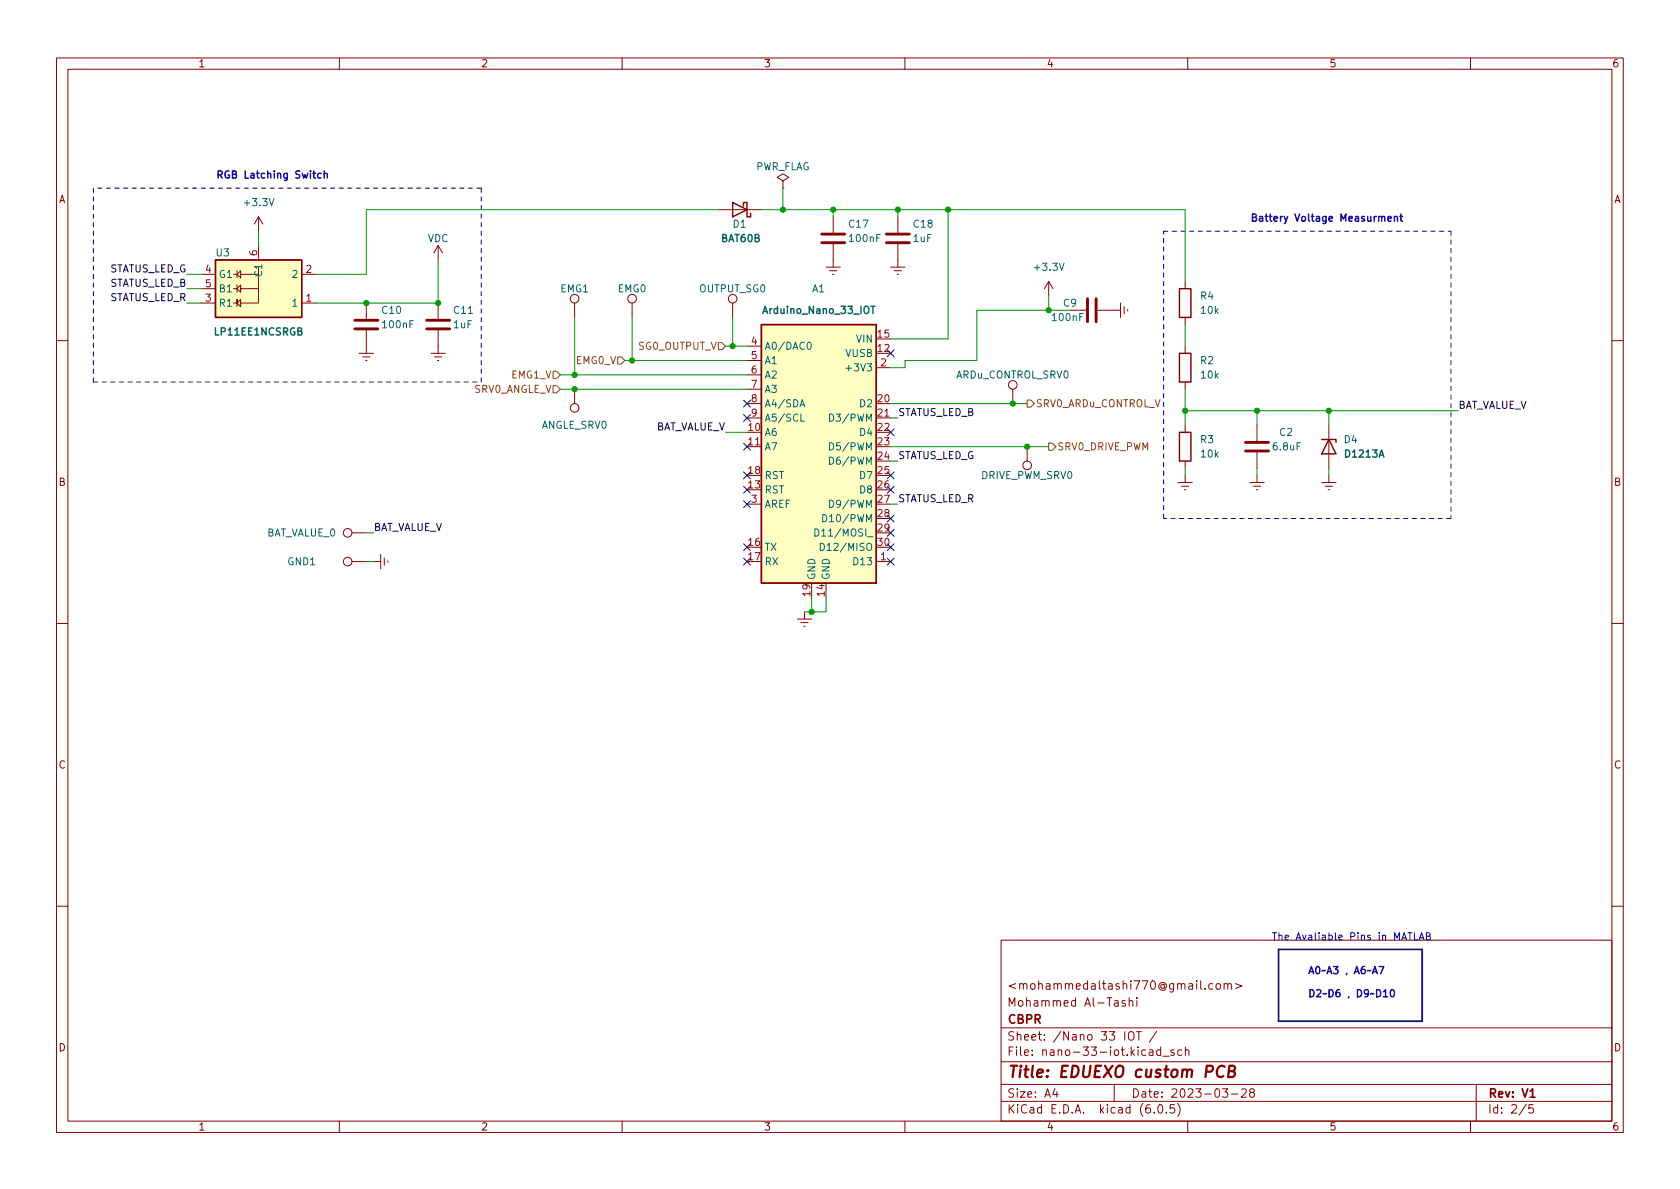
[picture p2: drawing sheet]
<svg xmlns="http://www.w3.org/2000/svg" width="297mm" height="210mm" viewBox="0 0 297 210" stroke-linecap="round" stroke-linejoin="round" font-family="sans-serif">
<g fill="none" stroke="#840000" stroke-width=".18">
<path d="M10 10.2h277v190.1h-277zM12 12.2h273v186.1h-273zM60 10.2v2M110 10.2v2M160 10.2v2M210 10.2v2M260 10.2v2M45.7 38.3l-.7 1.3M45.7 38.3v2.6M45.7 38.3l.8 1.3M127 37.1h7.6M138.4 32l1-.6-1-.7-1 .7 1 .6v1.3"/>
<path d="M138.4 33.3h.1M147.3 38.3v2.8M158.7 38.3v2.8M35.6 48.5h2.5M35.6 51h2.5M35.6 53.6h2.5M41.3 53.6h.6l.6-.6v1.2l-.6-.6v-.6v1.2M41.3 48.5h.6M41.3 51h.6M41.9 48.5l.6-.6v1.2zM41.9 47.9v1.2M41.9 50.4v1.3"/>
<path d="M42.5 48.5h3.2v2.5M42.5 51v-.6l-.6 .6 .6 .7v-.7h3.2v2.6h-3.2M45.7 43.4v2.6M53.3 48.5h2.6M53.3 53.6h2.6M64.8 53.6v2.8M64.8 58.4v4.1M77.5 43.4v2.6M77.5 53.6v2.8M77.5 58.4v4.1M77.5 43.4l-.8 1.3M77.5 43.4l.7 1.3"/>
<path d="M101.6 53.6v2.5M111.8 53.6v2.5M129.5 53.6v2.5M146 47.2h2.6M146.7 47.9h1.3M147.2 48.5h.2M147.3 43.2v4M157.5 47.2h2.5M158.1 47.9h1.3M158.6 48.5h.3M158.7 43.2v4M185.4 49.8l-.7 1.2"/>
<path d="M185.4 49.8v2.5M185.4 49.8l.8 1.2M189.2 54.9h2.8M194.1 54.9h4M198.1 53.6v2.5M198.8 54.2v1.3M199.4 54.7v.3M209.5 49.8v1.2M209.5 56.1v1.3M10 60.2h2M63.5 62.5h2.5M64.1 63.1h1.3"/>
<path d="M64.6 63.7h.3M76.2 62.5h2.5M76.8 63.1h1.3M77.3 63.7h.3M101.6 68.8v2.6M132.1 63.7h2.5M132.1 79h2.5M132.1 73.9h2.5M132.1 61.2h2.5M132.1 66.3h2.5M132.1 68.8h2.5M132.1 71.4h2.5"/>
<path d="M154.9 65h2.6M154.9 73.9h2.6M179.1 68.8v2.6M181.6 79v2.5M209.5 61.2v1.3M209.5 67.6v1.2M209.5 75.2v1.2M222.2 75.2v2.8M234.9 75.2v7.6M285 60.2h2M62.2 99.3h2.6M62.2 94.2h2.6"/>
<path d="M66 99.3h1.3M67.3 98v2.6M67.9 98.7v1.2M68.6 99.2v.2M132.1 89.1h2.5M154.9 99.3h2.6M208.3 85.3h2.5M208.9 86h1.3M209.4 86.6h.3M209.5 81.5v1.3M209.5 84.1v1.2M221 85.3h2.5"/>
<path d="M221.6 86h1.3M222.1 86.6h.3M222.2 80v2.8M222.2 84.1v1.2M233.7 85.3h2.5M234.3 86h1.3M234.8 86.6h.3M234.9 84.1v1.2M10 110.2h2M141 109.5h2.5M141.6 110.1h1.3M142.1 110.7h.3"/>
<path d="M142.2 108.2v1.3M285 110.2h2M10 160.2h2M177 166.3h108v32h-108zM198.9 177l-.3-.1-.2 .2v.3l.5 .1v.4h-.5M199.6 177.1l.3-.2 .3 .1 .1 .9M199.6 176.4v1.5M201 176.4v.2M201 176.9v1M214.4 174l-.4-.1-.3 .3v.4l.2 .3h.5M215.1 174l.4-.1 .3 .3v.4l-.3 .3h-.4l-.1-.3v-.4zM216.4 174.1l.2-.2 .4 .1 .1 .9"/>
<path d="M216.4 173.9v1M217.1 174.1l.2-.2 .3 .1 .1 .9M218.4 173.9l1.2 .5-1.2 .4M285 160.2h2M60 198.3v2M110 198.3v2M160 198.3v2M177 194.8h108M177 191.8h108M177 187.8h108M177 181.8h108M186.5 192.5l-.4 1h1"/>
<path d="M186.9 193v1M197 191.8v3M199.7 182.5a.5 .5 0 0 1 .5 0 .5 .5 0 0 1 .3 .4v.5a.5 .5 0 0 1-.5 .6 .5 .5 0 0 1-.5-.6v-.5zM200.9 182.4h.9M201.4 182.4v1.5M203.2 185.7h.6l.1 .9M203.9 186l-.5 .1a.29 .29 0 0 0-.3 .2 .29 .29 0 0 0 .3 .3h.5M204.1 196.7v.1M204.5 182.4l-1.3 1.9M204.9 195.4l.2-.1a.81 .81 0 0 1 .6 .7 .81 .81 0 0 1-.3 .8h-.2a.81 .81 0 0 1-.6-.6 .81 .81 0 0 1 .3-.8zM205.2 185.7l-.4-.1-.3 .3v.4l.1 .3h.6M205.2 185.1v1.5"/>
<path d="M205.6 186.8h1.1M206.2 196.7v.1M207.6 185.7l-.4-.1-.2 .2 .1 .3 .5 .1v.4h-.6M207.6 195.3h-.7v.7l.2-.1 .5 .1 .1 .2-.1 .5-.2 .1-.5-.1M208.2 195.1a1.72 1.72 0 0 1 0 2.3M208.9 185.7l-.4-.1-.3 .3v.4l.2 .3h.5M209.6 185.8l.2-.2 .3 .1 .1 .9M209.6 185.1v1.5M210 198.3v2M216.1 192.5h1l-.5 .6 .4 .1v.7l-.2 .1h-.4l-.3-.1M217.7 193.5h1.2M219.5 192.7l.6-.2 .2 .2 .1 .3-1 1h1"/>
<path d="M221.2 193.2l-.3-.3 .1-.2 .2-.2 .4 .1 .2 .2-.1 .2-.6 .2-.2 .3 .1 .4 .2 .1h.4l.2-.3-.1-.4-.2-.1M260 198.3v2M261 191.8v6.5M269.9 195.3l-1.3 1.9M271.1 195.3h-.7l-.1 .7 .2-.1 .5 .1 .2 .2-.1 .5-.2 .1-.6-.1"/>
<circle cx="101.6" cy="52.8" r=".76"/>
<circle cx="111.8" cy="52.8" r=".76"/>
<circle cx="129.5" cy="52.8" r=".76"/>
<circle cx="101.6" cy="72.1" r=".76"/>
<circle cx="179.1" cy="68.1" r=".76"/>
<circle cx="61.5" cy="99.3" r=".76"/>
<circle cx="61.5" cy="94.2" r=".76"/>
<circle cx="181.6" cy="82.3" r=".76"/>
</g>
<path d="M270.6 194h.8" fill="none" stroke="#840000" stroke-width=".3"/>
<path d="M216.5 188.7a.88 .88 0 0 0-1-.1 .88 .88 0 0 0-.4 1 .69 .69 0 0 0 .4 .8 .69 .69 0 0 0 .8-.1M217.3 189.4l.8-.1a.46 .46 0 0 0 .3-.4 .46 .46 0 0 0-.4-.4h-.6l-.3 2h.8a.53 .53 0 0 0 .4-.5 .53 .53 0 0 0-.4-.6" fill="none" stroke="#840000" stroke-width=".4"/>
<path d="M62.7 58.2h4.1M62.7 56.6h4.1M75.4 58.2h4.1M75.4 56.6h4.1M145.3 42.9h4.1M145.3 41.4h4.1M156.7 42.9h4.1M156.7 41.4h4.1M192.3 52.8v4.1M193.8 52.8v4.1M220.2 79.8h4.1M220.2 78.2h4.1" fill="none" stroke="#840000" stroke-width=".51"/>
<g fill="#ffffc2" stroke="#ffffc2" stroke-width=".18">
<path d="M134.6 57.4h20.3v45.7h-20.3z"/>
<path d="M38.1 46h15.2v10.1h-15.2z"/>
</g>
<path d="M129.5 35.8l2.6 1.3-2.6 1.2zM131.4 36.4v-.6h.7v2.5h.6v-.6M38.1 46h15.2v10.1h-15.2zM134.6 57.4h20.3v45.7h-20.3zM208.5 51h2.1v5.1h-2.1zM208.5 62.5h2.1v5.1h-2.1zM208.5 76.4h2.1v5.1h-2.1zM233.7 77.7h2.5v.5M234.9 77.7l1.3 2.6h-2.5z" fill="none" stroke="#840000" stroke-width=".25"/>
<path d="M141.4 71.9l.5-1.2 .4 1.2M141.6 71.6h.6M141.6 73.2v1.3h.6M142.8 60.6l.2-.1a.68 .68 0 0 1 .4 .6 .68 .68 0 0 1-.4 .7l-.2-.1-.1-.4zM146.7 73.2a.64 .64 0 0 1 .7 .6 .64 .64 0 0 1-.7 .7zM146.7 78.3a.64 .64 0 0 1 .7 .6 .64 .64 0 0 1-.7 .7zM149.6 65.1h.9M144.1 93.5a.64 .64 0 0 1 .7 .7 .64 .64 0 0 1-.7 .6zM145 96.1a.64 .64 0 0 1 .8 .6 .64 .64 0 0 1-.8 .6zM145.5 91a.64 .64 0 0 1 .7 .6 .64 .64 0 0 1-.7 .7zM146.7 80.8a.64 .64 0 0 1 .7 .7 .64 .64 0 0 1-.7 .6zM146.7 88.5a.64 .64 0 0 1 .7 .6 .64 .64 0 0 1-.7 .6z" fill="none" stroke="#006464" stroke-width=".18"/>
<path d="M97.8 68.2h.6l.7 .6-.7 .7h-.6zM97.8 65.7h.6l.7 .6-.7 .6h-.6zM109.2 63.1h.7l.6 .6-.6 .7h-.7zM127 60.6h.6l.7 .6-.7 .6h-.6zM181.6 70.7h.6l.7 .7-.7 .6h-.6zM185.4 78.4h.7l.6 .6-.6 .6h-.7z" fill="none" stroke="#725600" stroke-width=".18"/>
<path d="M56.8 30.7l-.4-.1-.2 .3 .1 .5h.5M57.3 30.8l.2-.2 .3 .1 .1 .8M57.3 30.2v1.3M245.4 38.7l.6-.1-.1-.3h-.3l-.2 .1 .1 .7h.4M246.5 38.4l.2-.1h.3l.1 .8M246.5 38.3v.8M247.5 38.3h.5M247.7 37.8v1.1l.3 .2M243.8 170.9h.9l-.6 1.3M244.6 176.3h.7M245.9 175.1l.2-.1a.68 .68 0 0 1 .5 .6 .68 .68 0 0 1-.5 .7l-.2-.1-.1-.4z" fill="none" stroke="#0000c2" stroke-width=".25"/>
<path d="M248.9 164.9h.8M250.1 164.9v1.3h.6M250.9 166.2l.5-1.3 .4 1.3M251.1 165.8h.6M252.2 165.5h.5l.2-.2-.1-.2-.6-.2v1.3h.5l.2-.1v-.3l-.3-.3" fill="none" stroke="#0000c2" stroke-width=".18"/>
<path d="M16.5 33.3v34.3M34.3 33.3h.1M85.1 33.3h-68.6M205.7 40.9h50.8M256.5 40.9v50.8M16.5 67.6h68.6M85.1 67.6v-34.3M205.7 91.7v-50.8M256.5 91.7h-50.8" fill="none" stroke="#0000c2" stroke-width=".18" stroke-dasharray=".8 .8"/>
<path d="M226.1 167.9h25.4v12.7h-25.4z" fill="none" stroke="#000084" stroke-width=".3"/>
<g fill="none" stroke="#009600" stroke-width=".18">
<path d="M127 37.1h-62.2v11.4h-8.9M134.6 37.1h74.9v12.7M138.4 33.3v3.8M147.3 37.1v1.2M158.7 37.1v1.2M167.6 37.1v22.8h-10.1M33 53.6h2.6M33 48.5h2.6M33 51h2.6M45.7 40.9v2.5M77.5 46v7.6h-21.6M101.6 56.1v10.2"/>
<path d="M111.8 56.1v7.6M129.5 56.1v5.1M185.4 52.3v2.6M189.2 54.9h-16.5v8.8h-12.7v1.3h-2.5M209.5 57.4v3.8M99.1 68.8h33M99.1 66.3h33M110.5 63.7h21.6M128.3 76.4h3.8M128.3 61.2h3.8M157.5 79h27.9M157.5 71.4h24.1"/>
<path d="M157.5 73.9h1.2M209.5 68.8v6.4M209.5 72.6h48.3M222.2 72.6v2.6M234.9 72.6v2.6M64.8 94.2h1.2M64.8 99.3h1.2M157.5 89.1h1.2M157.5 81.5h1.2M209.5 82.8v1.3M222.2 82.8v1.3M234.9 82.8v1.3"/>
<path d="M143.5 105.7v2.5M146 105.7v2.5h-3.8"/>
</g>
<g fill="none" stroke="#000084" stroke-width=".18">
<path d="M131.5 70.8l1.2 1.2M131.5 73.3l1.2 1.2M131.5 78.4l1.2 1.2M132.7 70.8l-1.2 1.2M132.7 73.3l-1.2 1.2M132.7 78.4l-1.2 1.2M156.9 75.8l1.2 1.3M156.9 61.9l1.2 1.2M158.1 75.8l-1.2 1.3M158.1 61.9l-1.2 1.2M131.5 88.5l1.2 1.3M131.5 86l1.2 1.2"/>
<path d="M131.5 96.2l1.2 1.2M131.5 83.5l1.2 1.2M131.5 98.7l1.2 1.2M132.7 88.5l-1.2 1.3M132.7 86l-1.2 1.2M132.7 96.2l-1.2 1.2M132.7 83.5l-1.2 1.2M132.7 98.7l-1.2 1.2M156.9 98.7l1.2 1.2M156.9 96.2l1.2 1.2M156.9 93.6l1.2 1.2M156.9 86l1.2 1.2"/>
<path d="M156.9 91.1l1.2 1.2M156.9 83.5l1.2 1.2M158.1 98.7l-1.2 1.2M158.1 96.2l-1.2 1.2M158.1 93.6l-1.2 1.2M158.1 86l-1.2 1.2M158.1 91.1l-1.2 1.2M158.1 83.5l-1.2 1.2"/>
</g>
<g fill="#009600" stroke="#009600" stroke-width=".18">
<circle cx="181.6" cy="79" r=".46"/>
<circle cx="143.5" cy="108.2" r=".46"/>
<circle cx="129.5" cy="61.2" r=".46"/>
<circle cx="101.6" cy="66.3" r=".46"/>
<circle cx="111.8" cy="63.7" r=".46"/>
<circle cx="179.1" cy="71.4" r=".46"/>
<circle cx="158.7" cy="37.1" r=".46"/>
<circle cx="167.6" cy="37.1" r=".46"/>
<circle cx="147.3" cy="37.1" r=".46"/>
<circle cx="138.4" cy="37.1" r=".46"/>
<circle cx="101.6" cy="68.8" r=".46"/>
<circle cx="77.5" cy="53.6" r=".46"/>
<circle cx="64.8" cy="53.6" r=".46"/>
<circle cx="222.2" cy="72.6" r=".46"/>
<circle cx="209.5" cy="72.6" r=".46"/>
<circle cx="234.9" cy="72.6" r=".46"/>
<circle cx="185.4" cy="54.9" r=".46"/>
</g>
<text font-size="2.8" fill="#840000" x="178" y="190.6">Title: EDUEXO custom PCB</text>
<g font-size="2.1" fill="#840000">
<text x="178" y="178">Mohammed Al-Tashi</text>
<text x="178" y="175">&lt;mohammedaltashi770@gmail.com&gt;</text>
<text x="178" y="184">Sheet: /Nano 33 IOT /</text>
<text x="178" y="181">CBPR</text>
<text x="178" y="186.7">File: nano-33-iot.kicad_sch</text>
<text x="178" y="196.9">KiCad E.D.A. kicad (6.0.5)</text>
<text x="178" y="194.1">Size: A4</text>
<text x="200" y="194.1">Date: 2023-03-28</text>
<text x="263" y="194.1">Rev: V1</text>
<text x="263" y="196.9">Id: 2/5</text>
</g>
<g font-size="1.8" fill="#840000">
<text x="35" y="11.9">1</text>
<text x="85" y="11.9">2</text>
<text x="135" y="11.9">3</text>
<text x="185" y="11.9">4</text>
<text x="235" y="11.9">5</text>
<text x="285" y="11.9">6</text>
<text x="10.3" y="35.9">A</text>
<text x="285.3" y="35.9">A</text>
<text x="10.3" y="85.9">B</text>
<text x="285.3" y="85.9">B</text>
<text x="10.3" y="135.9">C</text>
<text x="285.3" y="135.9">C</text>
<text x="10.3" y="185.9">D</text>
<text x="285.3" y="185.9">D</text>
<text x="35" y="199.9">1</text>
<text x="85" y="199.9">2</text>
<text x="135" y="199.9">3</text>
<text x="185" y="199.9">4</text>
<text x="235" y="199.9">5</text>
<text x="285" y="199.9">6</text>
</g>
<g font-size="1.8" fill="#0000c2">
<text x="38.1" y="31.6">RGB Latching Switch</text>
<text x="221" y="39.2">Battery Voltage Measurment</text>
<text x="224.8" y="166.3">The Avaliable Pins in MATLAB</text>
<text x="231.1" y="172.2">A0~A3 , A6~A7</text>
<text x="231.1" y="176.3">D2~D6 , D9~D10</text>
</g>
<g font-size="1.8" fill="#006464">
<text x="133.5" y="30.1">PWR_FLAG</text>
<text x="43.4" y="36.4">+3.3V</text>
<text x="129.6" y="40.3">D1</text>
<text x="150.2" y="40.3">C17</text>
<text x="161.6" y="40.3">C18</text>
<text x="38.2" y="45.3">U3</text>
<text x="75.6" y="42.8">VDC</text>
<text x="127.5" y="42.8">BAT60B</text>
<text x="150.3" y="42.8">100nF</text>
<text x="161.5" y="42.8">1uF</text>
<text x="183.1" y="47.9">+3.3V</text>
<text x="38.6" y="49.1">G1</text>
<text x="38.6" y="51.7">B1</text>
<text x="46.4" y="48.7" transform="rotate(-90 46.4 48.7)">C1</text>
<text x="51.8" y="49.1">2</text>
<text x="99.1" y="51.7">EMG1</text>
<text x="109.3" y="51.7">EMG0</text>
<text x="123.6" y="51.7">OUTPUT_SG0</text>
<text x="143.6" y="51.7">A1</text>
<text x="212.3" y="53">R4</text>
<text x="38.1" y="59.3">LP11EE1NCSRGB</text>
<text x="38.6" y="54.2">R1</text>
<text x="51.8" y="54.2">1</text>
<text x="67.6" y="55.5">C10</text>
<text x="67.8" y="58">100nF</text>
<text x="80.2" y="58">1uF</text>
<text x="80.3" y="55.5">C11</text>
<text x="135.3" y="55.5">Arduino_Nano_33_IOT</text>
<text x="186.2" y="56.8">100nF</text>
<text x="188.1" y="54.2">C9</text>
<text x="212.4" y="55.5">10k</text>
<text x="135.1" y="61.8">A0/DAC0</text>
<text x="135.1" y="64.4">A1</text>
<text x="149.5" y="63.1">VUSB</text>
<text x="150.3" y="65.7">+3V3</text>
<text x="151.5" y="60.6">VIN</text>
<text x="212.3" y="64.4">R2</text>
<text x="135.1" y="66.9">A2</text>
<text x="135.1" y="69.5">A3</text>
<text x="168.9" y="66.9">ARDu_CONTROL_SRV0</text>
<text x="212.4" y="66.9">10k</text>
<text x="95.7" y="75.8">ANGLE_SRV0</text>
<text x="135.1" y="77.1">A6</text>
<text x="135.1" y="72">A4/SDA</text>
<text x="135.1" y="74.5">A5/SCL</text>
<text x="147.4" y="74.5">D3/PWM</text>
<text x="152.2" y="72">D2</text>
<text x="152.2" y="77.1">D4</text>
<text x="226.2" y="77.1">C2</text>
<text x="135.1" y="79.6">A7</text>
<text x="147.4" y="79.6">D5/PWM</text>
<text x="147.4" y="82.2">D6/PWM</text>
<text x="212.3" y="78.4">R3</text>
<text x="212.4" y="80.9">10k</text>
<text x="225.2" y="79.6">6.8uF</text>
<text x="237.7" y="78.4">D4</text>
<text x="238" y="80.9">D1213A</text>
<text x="135.1" y="87.2">RST</text>
<text x="135.1" y="84.7">RST</text>
<text x="135.1" y="89.8">AREF</text>
<text x="147.4" y="89.8">D9/PWM</text>
<text x="152.2" y="84.7">D7</text>
<text x="152.2" y="87.2">D8</text>
<text x="173.5" y="84.7">DRIVE_PWM_SRV0</text>
<text x="47.1" y="94.9">BAT_VALUE_0</text>
<text x="145.2" y="94.9">D11/MOSI_</text>
<text x="146.4" y="92.3">D10/PWM</text>
<text x="50.9" y="99.9">GND1</text>
<text x="135.1" y="97.4">TX</text>
<text x="135.1" y="99.9">RX</text>
<text x="146.2" y="97.4">D12/MISO</text>
<text x="151.2" y="99.9">D13</text>
<text x="144.1" y="102.6" transform="rotate(-90 144.1 102.6)">GND</text>
<text x="146.7" y="102.6" transform="rotate(-90 146.7 102.6)">GND</text>
</g>
<g font-size="1.8" fill="#a90000">
<text x="45.5" y="45.2" transform="rotate(-90 45.5 45.2)">6</text>
<text x="36.3" y="53.3">3</text>
<text x="36.3" y="48.3">4</text>
<text x="36.3" y="50.8">5</text>
<text x="54.1" y="53.3">1</text>
<text x="54.1" y="48.3">2</text>
<text x="155.2" y="59.7">15</text>
<text x="132.9" y="61">4</text>
<text x="132.9" y="63.5">5</text>
<text x="155.2" y="62.2">12</text>
<text x="155.7" y="64.8">2</text>
<text x="132.9" y="66">6</text>
<text x="132.9" y="68.6">7</text>
<text x="132.9" y="71.1">8</text>
<text x="155.2" y="71.1">20</text>
<text x="132.4" y="76.2">10</text>
<text x="132.9" y="73.7">9</text>
<text x="155.2" y="73.7">21</text>
<text x="155.2" y="76.2">22</text>
<text x="132.4" y="78.7">11</text>
<text x="132.4" y="83.8">18</text>
<text x="155.2" y="78.7">23</text>
<text x="155.2" y="81.3">24</text>
<text x="155.2" y="83.8">25</text>
<text x="132.4" y="86.4">13</text>
<text x="132.9" y="88.9">3</text>
<text x="155.2" y="86.4">26</text>
<text x="155.2" y="88.9">27</text>
<text x="155.2" y="91.4">28</text>
<text x="155.2" y="94">29</text>
<text x="132.4" y="96.5">16</text>
<text x="132.4" y="99.1">17</text>
<text x="155.2" y="96.5">30</text>
<text x="155.7" y="99.1">1</text>
<text x="143.3" y="105.4" transform="rotate(-90 143.3 105.4)">19</text>
<text x="145.8" y="105.4" transform="rotate(-90 145.8 105.4)">14</text>
</g>
<g font-size="1.8" fill="#0f0f0f">
<text x="19.1" y="48.2">STATUS_LED_G</text>
<text x="19.2" y="53.2">STATUS_LED_R</text>
<text x="19.2" y="50.7">STATUS_LED_B</text>
<text x="115.5" y="76.1">BAT_VALUE_V</text>
<text x="158.7" y="73.6">STATUS_LED_B</text>
<text x="257.8" y="72.3">BAT_VALUE_V</text>
<text x="158.7" y="81.2">STATUS_LED_G</text>
<text x="158.7" y="88.8">STATUS_LED_R</text>
<text x="66" y="93.9">BAT_VALUE_V</text>
</g>
<g font-size="1.8" fill="#725600">
<text x="101.9" y="64.4">EMG0_V</text>
<text x="112.9" y="61.8">SG0_OUTPUT_V</text>
<text x="83.6" y="69.5">SRV0_ANGLE_V</text>
<text x="90.4" y="66.9">EMG1_V</text>
<text x="183.1" y="72">SRV0_ARDu_CONTROL_V</text>
<text x="186.9" y="79.6">SRV0_DRIVE_PWM</text>
</g>
</svg>
